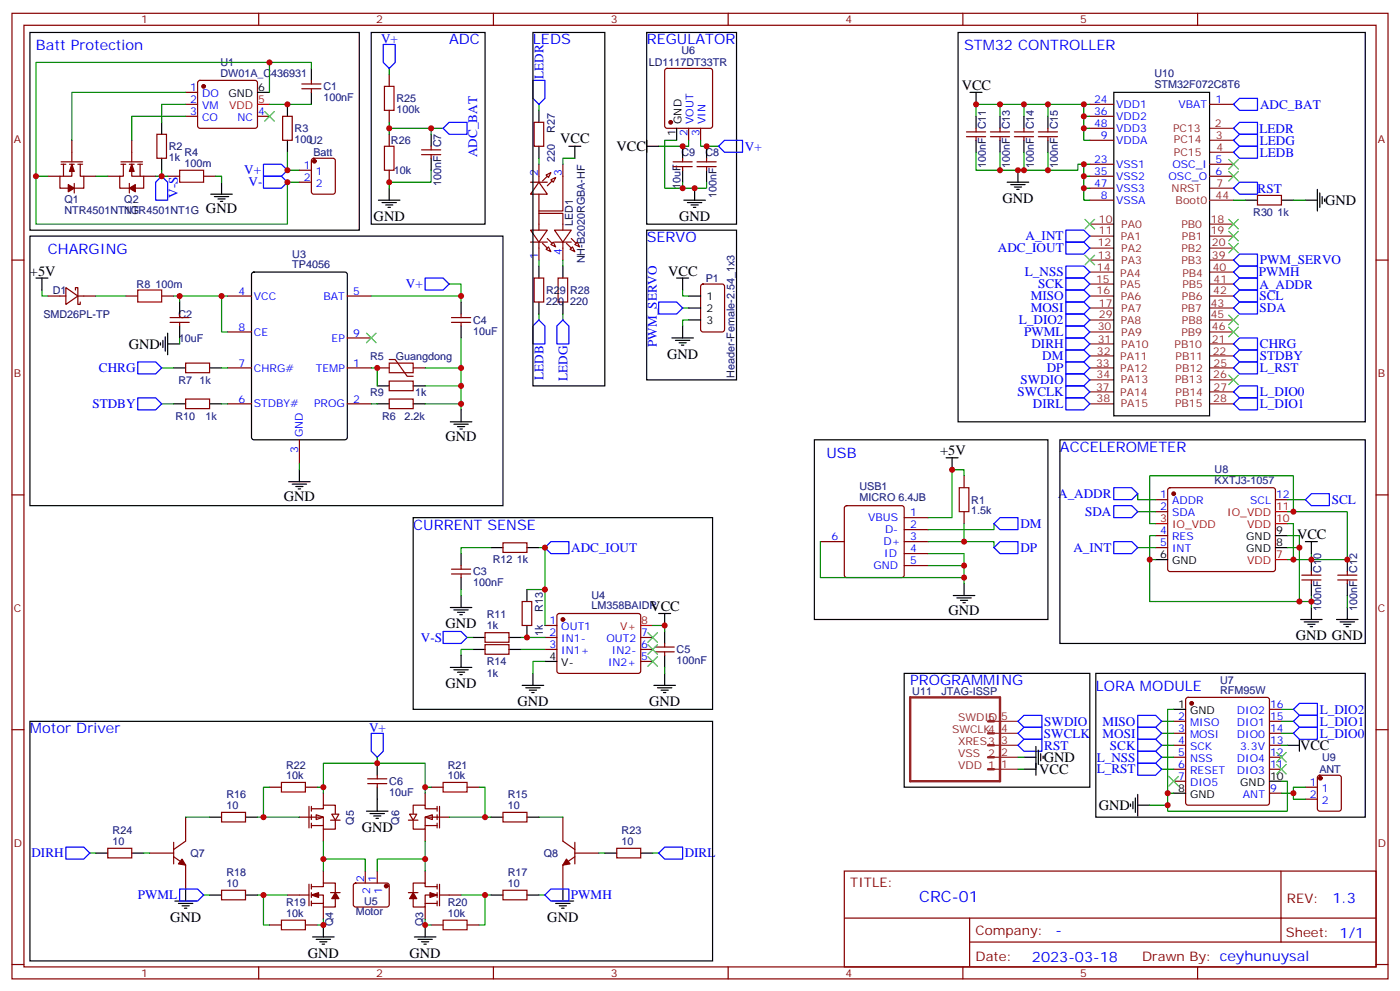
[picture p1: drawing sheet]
<svg xmlns="http://www.w3.org/2000/svg" width="412mm" height="292mm" viewBox="0 0 412 292" stroke-linecap="round" stroke-linejoin="round" font-family="sans-serif">
<g fill="none" stroke="#870000" stroke-width=".35">
<path d="M3.5 3.9h405.4v284.4h-405.4zM7.1 7.4h398.2v277.3h-398.2zM76.2 3.9v3.5M145.3 3.9v3.5M214.5 3.9v3.5M283.6 3.9v3.5M352.8 3.9v3.5M46.2 39.5h2.8v7.1h-2.8zM54.7 27.2h3.5M54.7 30.7h3.5M54.7 34.3h3.5M58.4 23.9l.5-.2h16.2l.5 .2 .2 .5v12.7l-.2 .5-.5 .2h-16.2l-.5-.3-.2-.4v-12.7z"/>
<path d="M75.8 34.3h3.6M83.3 34.3h2.8v7h-2.8zM88.9 26.1h5.6M88.9 24.7h5.6M91.7 23.7v1M91.7 26.1v1.1M14.1 51.9h3.5M18 47.7h6.3M18 48.4h1.4M18.7 48.4v3.5M20.5 48.4h1.4M21.2 48.4v3.5h-3.6v3.5h2.5"/>
<path d="M21.2 41.3v6.4M21.9 54v2.8M22.9 48.4h1.4M23.6 48.4v3.5h1.1v3.5h-2.8M24.7 51.9h3.5M31.7 51.9h3.6M35.6 47.7h6.4M35.6 48.4h1.4M36.3 48.4v3.5h-1v3.5h2.8M38.1 54v2.8M38.1 48.4h1.4M38.8 48.4v3.5h3.5v3.5h-2.4"/>
<path d="M38.8 41.3v6.4M40.6 48.4h1.4M41.3 48.4v3.5M42.3 51.9h3.6M49.4 51.9h3.5M60 51.9h3.5M88.2 50.1h3.5M88.2 53.7h3.5M92 46.8l.4-.2h5.7l.6 .4 .1 9.5-.5 .6-5.9 .1-.6-.5-.1-9.4zM3.5 76.6h3.6M405.3 76.6h3.6M14.1 87.2h5.3"/>
<path d="M19.4 84.7l3.5 2.5-3.5 2.4zM22.2 85.4v-.7h.7v4.9h.7v-.7M22.9 87.2h5.3M37 87.2h3.6M47.6 87.2h3.6M50.1 94.9h5.6M50.1 93.5h5.6M52.9 92.5v1M52.9 94.9v1.1M67 87.2h7.1M67 97.8h7.1M102.3 87.2h7.1"/>
<path d="M102.3 99.5h7.1M133 94.9h5.6M133 93.5h5.6M135.8 92.5v1M135.8 94.9v1.1M54.7 106.9h7v2.8h-7zM54.7 117.5h7v2.8h-7zM67 108.3h7.1M67 118.9h7.1M102.3 108.3h7.1M102.3 118.9h7.1M111.1 108.3h3.6"/>
<path d="M114.7 117.5h7v2.8h-7zM114.7 112.2h7v2.8h-7zM114.7 105.9h1.7l3.5 4.9h1.8M121.7 108.3h3.5M88.2 129.5v7.1M3.5 145.7h3.6M148.2 159.8h7v2.9h-7zM241.7 159.5h7M248.9 149.1l.5-.2h16.2l.5 .2 .2 .5v19.8l-.2 .5-.5 .2h-16.2l-.5-.3-.2-.4v-19.8zM266.3 152.4h7.1M266.3 156h7.1M266.3 159.5h7.1"/>
<path d="M284 140.1v3.5M284 150.7v3.5M405.3 145.7h3.6M133 169h5.6M133 167.6h5.6M135.8 166.5v1.1M135.8 169v1.1M153.8 177.1h2.8v7.1h-2.8zM266.3 166.5h7.1M266.3 163h7.1M142.9 186.3h7v2.8h-7zM142.9 189.8h7v2.9h-7z"/>
<path d="M160.5 184.2h3.5M160.5 187.7h3.5M160.5 191.2h3.5M164.3 180.9l.4-.2h23.3l.5 .2 .2 .5v16.5l-.7 .4-23.5-.1-.5-.6v-16.2zM188.7 187.7h3.6M188.7 191.2h3.6M188.7 194.8h3.6M193 190.5h5.6M193 191.9h5.6M195.8 189.5v1M195.8 191.9v1.1M3.5 214.9h3.6"/>
<path d="M405.3 214.9h3.6M65.3 239.2h7v2.8h-7zM79.4 231.8h3.5M90 231.8h3.5M108.3 230.8h5.6M108.3 229.3h5.6M111.1 228.3v1M111.1 230.8v1M127 231.8h3.5M137.6 231.8h3.5M148.2 239.2h7v2.8h-7zM95.2 256.5v3.5"/>
<path d="M97.4 241.5h2.8M125.2 256.5v3.5M248.7 256.5h156.6v28.2h-156.6zM377.3 256.5v20.9M65.3 262.1h7v2.9h-7zM79.4 272.4h3.5M84.7 263.6h6.3M90 272.4h3.5M91 260.4v6.3M91.7 261.1h3.5v-1.1h3.6v2.9M91.7 263.6h3.5v3.5h3.6v-2.5M91.7 260.4v1.4"/>
<path d="M91.7 262.9v1.4M91.7 265.3v1.4M91.7 266h3.5M95.2 267.1v3.5M97.4 262.9h2.8M120.3 262.9h2.8M125.2 266h3.6M125.2 267.1v3.5M127 272.4h3.5M128.8 261.1h-3.6v-1.1h-3.5v2.9M128.8 263.6h-3.6v3.5h-3.5v-2.5M128.8 260.4v1.4"/>
<path d="M128.8 262.9v1.4M128.8 265.3v1.4M129.5 260.4v6.3M129.5 263.6h6.3M137.6 272.4h3.5M148.2 262.1h7v2.9h-7zM248.7 270.4h156.5M285.6 277.4h119.6M285.6 270.4v14.1M3.5 284h3.6M76.2 284.7v3.6M145.3 284.7v3.6"/>
<path d="M214.5 284.7v3.6M283.6 284.7v3.6M352.8 284.7v3.6M405.3 284h3.6"/>
</g>
<path d="M52.9 50.1h7.1v3.6h-7.1zM40.6 85.4h7v3.5h-7zM114.7 106.9h7v2.8h-7zM282.6 143.6h2.8v7.1h-2.8zM82.9 230.4h7.1v2.8h-7.1zM130.5 230.4h7.1v2.8h-7.1zM82.9 271h7.1v2.8h-7.1zM130.5 271h7.1v2.8h-7.1z" fill="none" stroke="#a10000" stroke-width=".35"/>
<g fill="none" stroke="#000" stroke-width=".35">
<path d="M8.8 9.6h97v58.2h-97zM47.6 36v3.5M75.8 27.2h3.6M84.7 30.7v3.6M91.7 20.1v3.6M91.7 27.2v3.5M47.6 46.6v3.5M62.1 57.2h6.3M63.1 57.9h4.3M64.2 58.6h2.1M64.9 59.3h.7M65.3 53.7v3.5"/>
<path d="M84.7 41.3v3.5M8.8 69.5h139.4v79.4h-139.4zM10.6 81.9h3.5M12.3 81.9v3.5M48.7 99.2v4.2M49.4 98.1v6.4M52.9 88.9v3.6M52.9 96v3.5M74.3 80.3l.5-.2h26.8l.7 .4v48.3l-.5 .6-27 .1-.7-.5v-48.2zM135.8 88.9v3.6M135.8 96v3.5M47.3 100.9v.7"/>
<path d="M48 100.2v2.1M49.4 101.3h3.5M51.2 118.9h3.5M51.2 108.3h3.5M61.7 118.9h3.6M61.7 108.3h3.6M111.1 118.9h3.6M111.1 113.6h3.6M121.7 118.9h3.5M121.7 113.6h3.5M88.2 138.3v3.6M132.6 124.2h6.4"/>
<path d="M133.7 124.9h4.2M134.8 125.6h2.1M135.5 126.3h.7M135.8 120.7v3.5M239.9 129.5h68.8v52.9h-68.8zM278.7 134.8h3.5M280.5 134.8v3.5M85 141.9h6.4M86.1 142.6h4.2M87.1 143.3h2.2M87.8 144h.7M121.7 152.4h88.2v56.5h-88.2z"/>
<path d="M132.6 178.9h6.4M133.7 179.6h4.2M135.8 163v3.5M135.8 170.1v3.5M135.8 175.4v3.5M144.6 161.3h3.6M155.2 161.3h3.5M155.2 173.6v3.5M280.8 175.4h6.4M281.9 176.1h4.2M282.9 176.8h2.1M283.6 177.5h.7"/>
<path d="M284 171.8v3.6M132.6 196.5h6.4M133.7 197.2h4.2M134.8 180.3h2.1M134.8 197.9h2.1M135.5 181h.7M135.5 198.6h.7M135.8 193v3.5M139.3 187.7h3.6M139.3 191.2h3.6M149.9 187.7h3.6M149.9 191.2h3.6"/>
<path d="M155.2 184.2v3.5M157 198.3v3.5M160.5 194.8h3.5M195.8 185.9v3.6M195.8 193v3.5M195.8 198.3v3.5M153.8 201.8h6.4M154.9 202.5h4.2M155.9 203.2h2.1M156.6 203.9h.7M192.6 201.8h6.4M193.7 202.5h4.2"/>
<path d="M194.7 203.2h2.1M195.4 203.9h.7M111.1 224.8v3.5M111.1 231.8v3.5M61.7 240.6h3.6M72.3 240.6h3.5M144.6 240.6h3.6M155.2 240.6h3.5M61.7 263.6h3.6M72.3 263.6h3.5M144.6 263.6h3.6M155.2 263.6h3.5"/>
</g>
<g fill="none" stroke="#008700" stroke-width=".35">
<path d="M79.4 18.4h-68.8v33.5h3.5M54.7 27.2h-33.5v14.1M54.7 34.3h-15.9v7M54.7 30.7h-7.1v5.3M79.4 30.7h12.3M91.7 20.1v-1.7h-12.3v8.8M10.6 51.9v14.1h74.1v-12.3h3.5M28.2 51.9h3.5M47.6 50.1v1.8h-1.7M47.6 51.9h1.8M63.5 51.9h1.8v1.8M84.7 44.8v5.3h3.5"/>
<path d="M12.3 85.4v1.8h1.8M28.2 87.2h8.8M51.2 87.2h1.7v1.7M52.9 87.2h12.4v10.6h1.7M52.9 99.5v1.8M65.3 87.2h1.7M109.4 87.2h26.4v1.7M132.3 83.6h3.5v3.6M135.8 99.5v21.2M47.6 108.3h3.6M47.6 118.9h3.6M65.3 108.3h1.7"/>
<path d="M65.3 118.9h1.7M109.4 108.3h1.7v5.3M109.4 118.9h1.7M125.2 108.3h10.6M125.2 113.6h10.6M125.2 118.9h10.6M88.2 136.6v1.7M241.7 159.5v10.6h42.3M273.4 159.5h19.4v1.8M284 140.1v-1.8h-3.5v14.1h-7.1M284 154.2v5.3M292.8 154.2v1.8h-19.4"/>
<path d="M135.8 173.6v1.8M144.6 161.3h-8.8v1.7M155.2 173.6h5.3v10.6M158.7 161.3h1.8v12.3M273.4 166.5h10.6v5.3M273.4 163h10.6v3.5M137.6 187.7h1.7M139.3 191.2h-3.5v1.8M153.5 191.2h7M153.5 187.7h7M160.5 194.8h-3.5v3.5M192.3 184.2h3.5v1.7"/>
<path d="M195.8 196.5v1.8"/>
</g>
<path d="M47.6 51.9l1.8 1.8v5.2h-3.5v-5.2zM77.6 48.4h5.3l1.8 1.7-1.8 1.8h-5.3zM77.6 51.9h5.3l1.8 1.8-1.8 1.7h-5.3zM125.2 81.9h5.3l1.8 1.7-1.8 1.8h-5.3zM40.6 106.6h5.3l1.7 1.7-1.7 1.8h-5.3zM40.6 117.2h5.3l1.7 1.7-1.7 1.8h-5.3zM294.6 152.4h5.3v3.6h-5.3l-1.8-1.8zM294.6 159.5h5.3v3.5h-5.3l-1.8-1.7zM160.5 161.3l1.8-1.8h5.3v3.5h-5.3zM130.5 185.9h5.3l1.8 1.8-1.8 1.8h-5.3z" fill="none" stroke="#00f" stroke-width=".35"/>
<g fill="#870000" stroke="#870000" stroke-width=".35">
<path d="M21.2 48.4l.7 2.1h-1.4z"/>
<path d="M20.1 54.4l1.8 1-1.8 1.1z"/>
<path d="M38.8 48.4l.7 2.1h-1.4z"/>
<path d="M38.1 55.4l1.8-1v2.1z"/>
<path d="M126.6 262.9l2.2 .7-2.2 .7z"/>
<path d="M121.7 262.9l1.1 1.7h-2.2z"/>
<path d="M91.7 263.6l2.1-.7v1.4z"/>
<path d="M98.8 262.9l1 1.7h-2.1z"/>
<circle cx="60" cy="25.4" r=".53"/>
<circle cx="92.6" cy="47.5" r=".53"/>
<circle cx="165.8" cy="182.4" r=".53"/>
</g>
<path d="M75.8 30.7h3.6M188.7 184.2h3.6" fill="none" stroke="#f00" stroke-width=".35"/>
<path d="M97.7 239.7h2.1l-1 1.8z" fill="#fff" stroke="#870000" stroke-width=".35"/>
<path d="M91 237.5v6.3M91.7 238.2h3.5v-1.1h3.6v2.5M91.7 237.5v1.4M91.7 239.9v1.4M93.1 239.9l2.1 .7-2.1 .7zM95.2 233.6v3.5M88.2 240.6h7v3.6h3.6v-2.5M91.7 242.4v1.4M91.7 243.1h3.5M95.2 244.2v3.5M120.3 241.5h2.8" fill="none" stroke="#870000" stroke-width=".35"/>
<path d="M120.6 239.7h2.2l-1.1 1.8z" fill="#fff" stroke="#870000" stroke-width=".35"/>
<g fill="none" stroke="#870000" stroke-width=".35">
<path d="M114.7 21.9v3.5M114.7 32.5v3.5M114.7 39.5v3.6M157.3 36h2.9v7.1h-2.9zM196 20.4l.5-.3h12.7l.5 .3 .2 .4v16.3l-.2 .5-.5 .2h-12.7l-.5-.3-.2-.4v-16.3zM202.8 37.8v3.5M206.4 37.8v3.5M284.7 38.8h5.6M287.5 37.8v1M291.7 38.8h5.7M294.6 37.8v1M298.8 38.8h5.6"/>
<path d="M301.6 37.8v1M305.9 38.8h5.6M308.7 37.8v1M321 30.7h7.1M321 34.3h7.1M321 37.8h7.1M356.3 30.7h7.1M114.7 50.1v3.6M124.2 45.5h5.6M124.2 44.1h5.6M127 43.1v1M127 45.5v1.1"/>
<path d="M156.3 53.7h4.9M158.7 53.7l2.5 3.5h-4.9zM158.7 48.4v5.3M158.7 57.2v10.6M160.9 51.5l1.4-.7-.7 1.4zM162.3 53l1.4-.8-.7 1.5zM165.8 48.4v13.7h-7.1M198.3 49.1h5.6M198.3 47.7h5.6M201.1 46.6v1.1M201.1 49.1v1M205.3 49.1h5.7"/>
<path d="M205.3 47.7h5.7M208.1 46.6v1.1M208.1 49.1v1M284.7 40.3h5.6M287.5 40.3v1M291.7 40.3h5.7M294.6 40.3v1M298.8 40.3h5.6M301.6 40.3v1M305.9 40.3h5.6M308.7 40.3v1M321 41.3h7.1"/>
<path d="M321 48.4h7.1M321 51.9h7.1M321 55.4h7.1M321 58.9h7.1M356.3 48.4h7.1M356.3 51.9h7.1M370.4 57.5h7.1v2.9h-7.1zM156.3 67.8h4.9l-2.5 3.5zM156.3 71.3h4.9M158.7 62.8h7.1v5M158.7 71.3v5.3M160.9 73.4l.7-.7 .7 1.4z"/>
<path d="M162.3 72l.7-.7 .7 1.4zM163.3 67.8h5l-2.5 3.5zM163.3 71.3h5M165.8 71.3v5.3M167.9 73.4l.7-.7 .7 1.4zM169.3 72l.7-.7 .7 1.4zM157.3 81.9h2.9v7h-2.9zM164.4 81.9h2.8v7h-2.8zM206.6 83.9l.5-.3h5.6l.7 .5v12.9l-.4 .7-5.9 .1-.7-.5v-13zM340.4 147.1h3.6M340.4 150.7h3.6M340.4 157.7h3.6"/>
<path d="M344.2 143.8l.5-.2h30.3l.5 .2 .2 .5v23.3l-.2 .5-.5 .2h-30.3l-.5-.2-.2-.5v-23.3zM375.7 147.1h3.5M340.4 161.3h3.6M383.5 170.8h5.6M383.5 169.4h5.6M386.3 168.3v1.1M386.3 170.8v1M394.1 170.8h5.6M394.1 169.4h5.6M396.9 168.3v1.1M396.9 170.8v1M345.7 212.4h3.5"/>
<path d="M345.7 215.9h3.5M345.7 219.5h3.5M349.5 205.6l.5-.2h23.2l.5 .2 .2 .5v30.3l-.2 .5-.5 .2h-23.2l-.5-.2-.3-.5v-30.3zM373.9 212.4h3.6M373.9 215.9h3.6M373.9 219.5h3.6M373.9 208.9h3.6M125.2 233.6v3.5M128.8 238.2h-3.6v-1.1h-3.5v2.5M128.8 237.5v1.4M128.8 239.9v1.4M129.5 237.5v6.3"/>
<path d="M345.7 223h3.5M345.7 226.5h3.5M345.7 230h3.5M373.9 223h3.6M373.9 226.5h3.6M373.9 233.6h3.6M384.5 231.8h3.6M384.5 235.3h3.6M388.3 228.5l.5-.2h5.6l.7 .4v9.5l-.5 .6-5.8 .1-.7-.5v-9.4zM31.7 249.8h7.1v2.8h-7.1zM44.1 251.2h7.1M51.2 252.3l3.5 2.4v7.1"/>
<path d="M51.2 248v6.4M54.7 240.6v7.1l-3.5 2.5M107.6 256.5v3.5M111.1 256.5v3.5M125.2 240.6l2.2-.7v1.4zM125.2 244.2v3.5M125.2 243.1h3.6M128.8 242.4v1.4M132.3 240.6h-7.1v3.6h-3.5v-2.5M165.8 240.6v7.1l3.5 2.5M169.3 251.2h7.1M169.3 252.3l-3.5 2.4v7.1"/>
<path d="M169.3 248v6.4M181.7 249.8h7v2.8h-7zM104.3 260.2l.5-.2 9.4 .1 .5 .6-.1 6-.7 .4-9.4-.1-.4-.6v-5.7z"/>
</g>
<g fill="#870000" stroke="#870000" stroke-width=".35">
<path d="M53.6 253l1.1 1.7-2.1-.3z"/>
<path d="M166.9 253l1 1.4-2.1 .3z"/>
<path d="M159.8 53.3l1.4-1.4z"/>
<path d="M162.6 53.3l-1.4 1.4z"/>
<path d="M161.2 70.2l1.4 1.4z"/>
<path d="M159.8 71.6l1.4 1.5z"/>
<path d="M166.9 71.6l1.4 1.5z"/>
<path d="M168.3 70.2l1.4 1.4z"/>
<circle cx="113.8" cy="260.9" r=".53"/>
<circle cx="197.6" cy="36" r=".53"/>
<circle cx="345.7" cy="145.4" r=".53"/>
<circle cx="351" cy="207.1" r=".53"/>
<circle cx="388.9" cy="229.2" r=".53"/>
</g>
<g fill="none" stroke="#008700" stroke-width=".35">
<path d="M114.7 37.8h12.3v1.7M114.7 20.1v1.8M114.7 36v3.5M127 37.8h3.5M158.7 30.7v1.8M294.6 30.7v3.6M301.6 30.7v3.6M308.7 30.7v3.6M319.3 30.7h-31.8v3.6M319.3 37.8h1.7M319.3 34.3h1.7M321 30.7h-1.7v10.6h1.7"/>
<path d="M127 50.1v3.6h-12.3v1.7M158.7 46.6v1.8M169.3 46.6h-3.5v1.8M199.3 41.3h-3.5v14.1h5.3M201.1 53.7v1.7h7v-1.7M202.8 41.3v1.8h-8.8M206.4 41.3v1.8h5.3M287.5 44.8v5.3h21.2v-5.3M294.6 44.8v5.3M301.6 44.8v5.3M319.3 48.4h-1.8v1.7h-8.8M319.3 51.9h1.7"/>
<path d="M319.3 55.4h1.7M321 48.4h-1.7v10.5h1.7M363.4 58.9h3.5M381 58.9h3.5M158.7 76.6v1.8M165.8 76.6v1.8M158.7 92.5v1.7M165.8 92.5v1.7M201.1 85.4v1.8h1.7M201.1 90.7h1.7M202.8 94.2h-1.7v1.8M335.1 145.4v1.7h5.3"/>
<path d="M335.1 150.7h5.3M340.4 157.7h-1.7v19.4h44.1v-19.4h-3.6M379.2 154.2h1.8v10.6M379.2 150.7h1.8v-10.6h-42.3v14.1h1.7M379.2 147.1h5.3M381 150.7h15.9v14.1h-10.6M335.1 161.3h5.3M338.7 164.8h1.7M379.2 161.3h3.6M382.8 177.1h3.5M386.3 163v1.8h-7.1M386.3 175.4v3.5"/>
<path d="M396.9 175.4v3.5M342.2 219.5h3.5M342.2 212.4h3.5M342.2 215.9h3.5M345.7 208.9h-1.7v24.7M377.5 219.5h1.7M377.5 212.4h3.5M377.5 215.9h3.5M377.5 208.9h3.5M79.4 231.8h-1.8v8.8M93.5 231.8h1.7v1.8M95.2 231.8v-7h30v7"/>
<path d="M111.1 223v1.8M127 231.8h-1.8v1.8M141.1 231.8h1.8v8.8M299.9 223h1.7M299.9 226.5h1.7M338.7 237.1h5.3M342.2 223h3.5M342.2 226.5h3.5M377.5 230h1.7v8.9h-35.2v-5.3h1.7M381 233.6v1.7h3.5M384.5 231.8h-3.5v1.8h-3.5M26.5 251.2h1.7"/>
<path d="M42.3 251.2h1.8M54.7 240.6h7M75.8 240.6h12.4M95.2 253h12.4v3.5M95.2 247.7v8.8M125.2 253h-14.1v3.5M125.2 247.7v8.8M132.3 240.6h12.3M158.7 240.6h7.1M176.4 251.2h1.8M192.3 251.2h1.7M60 263.6h1.7"/>
<path d="M75.8 263.6h8.9M77.6 263.6v8.8h1.8M95.2 270.6v1.8h-1.7M125.2 270.6v1.8h1.8M135.8 263.6h8.8M142.9 263.6v8.8h-1.8M158.7 263.6h1.8"/>
</g>
<g fill="none" stroke="#000" stroke-width=".35">
<path d="M109.4 9.6h33.5v56.4h-33.5zM157 9.6h21.2v104h-21.2zM190.5 9.6h26.5v56.4h-26.5zM282.2 9.6h120v114.6h-120zM127 39.5v3.6M158.7 32.5v3.5M199.3 37.8v3.5M285.8 27.2h3.5M287.5 27.2v3.5M287.5 34.3v3.5M294.6 34.3v3.5M301.6 34.3v3.5"/>
<path d="M308.7 34.3v3.5M328.1 27.2h28.2v95.2h-28.2zM111.5 58.9h6.3M112.5 59.7h4.3M114.7 55.4v3.5M127 46.6v3.5M158.7 43.1v3.5M167.6 43.1h3.5M169.3 43.1v3.5M190.5 43.1h3.5M190.5 41.3v3.5M201.1 43.1v3.5"/>
<path d="M201.1 50.1v3.6M201.4 58.9h6.4M202.5 59.7h4.2M204.6 55.4v3.5M208.1 43.1v3.5M208.1 50.1v3.6M287.5 41.3v3.5M294.6 41.3v3.5M296.7 53.7h6.3M297.7 54.4h4.3M298.8 55.1h2.1M299.5 55.8h.7"/>
<path d="M299.9 50.1v3.6M301.6 41.3v3.5M308.7 41.3v3.5M366.9 58.9h3.5M377.5 58.9h3.5M384.5 58.9h3.6M388.1 55.8v6.3M388.8 56.8v4.3M389.5 57.9v2.1M390.2 58.6v.7M113.6 60.4h2.1M114.3 61.1h.7"/>
<path d="M158.7 78.4v3.5M165.8 78.4v3.5M190.5 67.8h26.5v44.1h-26.5zM203.6 60.4h2.1M204.3 61.1h.7M158.7 88.9v3.6M165.8 88.9v3.6M197.9 99.5h6.4M199.3 81.9h3.5M201.1 81.9v3.5M201.1 96v3.5M202.8 87.2h3.6"/>
<path d="M202.8 90.7h3.6M202.8 94.2h3.6M199 100.2h4.2M200 100.9h2.1M200.7 101.6h.7M312.2 129.5h90v60h-90zM375.7 157.7h3.5M384.5 159.5h3.6M386.3 159.5v3.5M340.4 164.8h3.6M375.7 161.3h3.5M386.3 164.8v3.5"/>
<path d="M386.3 171.8v3.6M386.3 178.9v3.5M396.9 164.8v3.5M396.9 171.8v3.6M396.9 178.9v3.5M194 180.7h3.6M195.8 180.7v3.5M266.3 198.3h54.7v33.5h-54.7zM322.8 198.3h79.4v42.3h-79.4zM383.1 182.4h6.4M384.2 183.1h4.2M385.2 183.8h2.1"/>
<path d="M385.9 184.5h.7M393.7 182.4h6.3M394.8 183.1h4.2M395.8 183.8h2.1M396.5 184.5h.7M8.8 212.4h201.1v70.6h-201.1zM305.2 219.8v8.5M345.7 208.9h3.5M379.2 219.5h3.6M382.8 217.7v3.5M107.9 238.9h6.4M109 239.6h4.2"/>
<path d="M111.1 235.3v3.6M301.6 223h3.6M301.6 226.5h3.6M305.9 220.9v4.2M306.6 221.9v2.1M307.3 222.6v.7M333 236.7v.8M333.7 236v2.2M334.4 235v4.2M335.1 237.1h3.6M335.1 233.9v6.4M345.7 233.6h3.5"/>
<path d="M373.9 230h3.6M28.2 251.2h3.5M38.8 251.2h3.5M110.1 240.3h2.1M110.8 241h.7M178.2 251.2h3.5M188.7 251.2h3.6M51.5 265.3h6.4M52.6 266h4.2M53.6 266.7h2.1M54.3 267.4h.7M54.7 261.8v3.5"/>
<path d="M92.1 275.9h6.3M93.1 276.6h4.3M94.2 277.3h2.1M94.9 278h.7M95.2 272.4v3.5M122.1 275.9h6.3M123.1 276.6h4.3M124.2 277.3h2.1M124.9 278h.7M125.2 272.4v3.5M162.6 265.3h6.4M163.7 266h4.2"/>
<path d="M164.7 266.7h2.2M165.5 267.4h.7M165.8 261.8v3.5"/>
</g>
<g fill="none" stroke="#00f" stroke-width=".35">
<path d="M112.9 13.1h3.5v5.3l-1.7 1.7-1.8-1.7zM130.5 37.8l1.8-1.8h5.3v3.5h-5.3zM157 23.7h3.5v5.3l-1.8 1.7-1.7-1.7zM363.4 37.8l1.7-1.8h5.3v3.5h-5.3zM365.1 39.5h5.3v3.6h-5.3l-1.7-1.8zM365.1 29h5.3v3.5h-5.3l-1.7-1.8zM211.7 43.1l1.7-1.8h5.3v3.5h-5.3zM363.4 44.8l1.7-1.7h5.3v3.5h-5.3zM365.1 53.7h5.3v3.5h-5.3l-1.7-1.8zM314 67.8h5.3l1.7 1.7-1.7 1.8h-5.3zM314 71.3h5.3l1.7 1.8-1.7 1.7h-5.3zM314 78.4h5.3l1.7 1.7-1.7 1.8h-5.3z"/>
<path d="M363.4 76.6l1.7-1.8h5.3v3.6h-5.3zM365.1 78.4h5.3v3.5h-5.3l-1.7-1.8zM158.7 94.2l1.8 1.8v5.3h-3.5v-5.3zM165.8 94.2l1.8 1.8v5.3h-3.6v-5.3zM194 88.9h5.3l1.8 1.8-1.8 1.8h-5.3zM314 81.9h5.3l1.7 1.7-1.7 1.8h-5.3zM314 85.4h5.3l1.7 1.8-1.7 1.7h-5.3zM314 88.9h5.3l1.7 1.8-1.7 1.8h-5.3zM314 92.5h5.3l1.7 1.7-1.7 1.8h-5.3zM314 96h5.3l1.7 1.8-1.7 1.7h-5.3zM314 99.5h5.3l1.7 1.8-1.7 1.7h-5.3zM363.4 83.6l1.7-1.7h5.3v3.5h-5.3z"/>
<path d="M363.4 90.7l1.7-1.8h5.3v3.6h-5.3zM365.1 85.4h5.3v3.5h-5.3l-1.7-1.7zM314 103h5.3l1.7 1.8-1.7 1.8h-5.3zM314 106.6h5.3l1.7 1.7-1.7 1.8h-5.3zM314 110.1h5.3l1.7 1.8-1.7 1.7h-5.3zM314 113.6h5.3l1.7 1.8-1.7 1.8h-5.3zM314 117.2h5.3l1.7 1.7-1.7 1.8h-5.3zM363.4 101.3l1.7-1.8h5.3v3.5h-5.3zM363.4 108.3l1.7-1.7h5.3v3.5h-5.3zM363.4 118.9l1.7-1.7h5.3v3.5h-5.3zM365.1 103h5.3v3.6h-5.3l-1.7-1.8zM365.1 113.6h5.3v3.6h-5.3l-1.7-1.8z"/>
<path d="M328.1 143.6h5.3l1.7 1.8-1.7 1.7h-5.3zM328.1 148.9h5.3l1.7 1.8-1.7 1.7h-5.3zM328.1 159.5h5.3l1.7 1.8-1.7 1.7h-5.3zM384.5 147.1l1.8-1.7h5.3v3.5h-5.3zM109.4 215.9h3.5v5.3l-1.8 1.8-1.7-1.8zM299.9 212.4l1.7-1.8h5.3v3.6h-5.3zM299.9 215.9l1.7-1.7h5.3v3.5h-5.3zM299.9 219.5l1.7-1.8h5.3v3.5h-5.3zM335.1 210.6h5.3l1.8 1.8-1.8 1.8h-5.3zM335.1 214.2h5.3l1.8 1.7-1.8 1.8h-5.3zM335.1 217.7h5.3l1.8 1.8-1.8 1.7h-5.3zM381 208.9l1.8-1.8h5.3v3.5h-5.3z"/>
<path d="M381 212.4l1.8-1.8h5.3v3.6h-5.3zM381 215.9l1.8-1.7h5.3v3.5h-5.3zM335.1 221.2h5.3l1.8 1.8-1.8 1.8h-5.3zM335.1 224.8h5.3l1.8 1.7-1.8 1.8h-5.3zM19.4 249.4h5.3l1.8 1.8-1.8 1.8h-5.3zM194 251.2l1.8-1.8h5.3v3.6h-5.3zM52.9 261.8h5.3l1.8 1.8-1.8 1.7h-5.3zM160.5 263.6l1.8-1.8h5.3v3.5h-5.3z"/>
</g>
<path d="M113.2 25.4h2.9v7.1h-2.9zM113.2 43.1h2.9v7h-2.9z" fill="none" stroke="#a10000" stroke-width=".35"/>
<path d="M340.4 154.2h3.6M375.7 154.2h3.5M375.7 150.7h3.5M375.7 164.8h3.5" fill="none" stroke="#f00" stroke-width=".35"/>
<g fill="none" stroke="#8c2424" stroke-width=".35">
<path d="M356.3 37.8h7.1M356.3 41.3h7.1M356.3 44.8h7.1M356.3 55.4h7.1M356.3 58.9h7.1M321 66h7.1M321 69.5h7.1M321 73.1h7.1M321 76.6h7.1M356.3 66h7.1M356.3 69.5h7.1M356.3 73.1h7.1"/>
<path d="M356.3 76.6h7.1M321 80.1h7.1M321 83.6h7.1M321 87.2h7.1M321 90.7h7.1M321 94.2h7.1M321 97.8h7.1M356.3 80.1h7.1M356.3 83.6h7.1M356.3 87.2h7.1M356.3 90.7h7.1M356.3 94.2h7.1"/>
<path d="M356.3 97.8h7.1M321 101.3h7.1M321 104.8h7.1M321 108.3h7.1M321 111.9h7.1M321 115.4h7.1M321 118.9h7.1M356.3 101.3h7.1M356.3 104.8h7.1M356.3 108.3h7.1M356.3 111.9h7.1M356.3 115.4h7.1"/>
<path d="M356.3 118.9h7.1M292.8 219.5h7.1M292.8 215.9h7.1M292.8 212.4h7.1M292.8 226.5h7.1M292.8 223h7.1"/>
</g>
<path d="M268.1 205.4h26.5v24.6h-26.5zM291 219.5h1.8M291 212.4h1.8M291 215.9h1.8M291 223h1.8M291 226.5h1.8" fill="none" stroke="#8c2424" stroke-width=".71"/>
<g fill="none" stroke="#3c3" stroke-width=".35">
<path d="M78 32.8l2.8 2.9M80.8 32.8l-2.8 2.9M361.9 50.5l2.9 2.8M361.9 47l2.9 2.8M364.8 50.5l-2.9 2.8M364.8 47l-2.9 2.8M319.6 75.2l2.8 2.8M319.6 64.6l2.8 2.8M322.4 75.2l-2.8 2.8M322.4 64.6l-2.8 2.8M361.9 71.6l2.9 2.9M361.9 68.1l2.9 2.8"/>
<path d="M361.9 64.6l2.9 2.8M364.8 71.6l-2.9 2.9M364.8 68.1l-2.9 2.8M364.8 64.6l-2.9 2.8M107.9 98.1l2.9 2.8M110.8 98.1l-2.9 2.8M361.9 96.3l2.9 2.9M361.9 92.8l2.9 2.8M364.8 96.3l-2.9 2.9M364.8 92.8l-2.9 2.8M361.9 110.5l2.9 2.8M364.8 110.5l-2.9 2.8"/>
<path d="M190.9 186.3l2.8 2.8M190.9 189.8l2.8 2.9M190.9 193.4l2.8 2.8M193.7 186.3l-2.8 2.8M193.7 189.8l-2.8 2.9M193.7 193.4l-2.8 2.8M344.3 228.6l2.8 2.9M347.1 228.6l-2.8 2.9M376.1 225.1l2.8 2.8M376.1 221.6l2.8 2.8M378.9 225.1l-2.8 2.8M378.9 221.6l-2.8 2.8"/>
</g>
<g fill="#c00">
<circle cx="284" cy="159.5" r=".88"/>
<circle cx="284" cy="166.5" r=".88"/>
<circle cx="284" cy="170.1" r=".88"/>
<circle cx="280.5" cy="138.3" r=".88"/>
<circle cx="84.7" cy="30.7" r=".88"/>
<circle cx="79.4" cy="18.4" r=".88"/>
<circle cx="10.6" cy="51.9" r=".88"/>
<circle cx="84.7" cy="50.1" r=".88"/>
<circle cx="84.7" cy="53.7" r=".88"/>
<circle cx="135.8" cy="108.3" r=".88"/>
<circle cx="135.8" cy="113.6" r=".88"/>
<circle cx="135.8" cy="118.9" r=".88"/>
<circle cx="52.9" cy="87.2" r=".88"/>
<circle cx="65.3" cy="87.2" r=".88"/>
<circle cx="135.8" cy="87.2" r=".88"/>
<circle cx="155.2" cy="187.7" r=".88"/>
<circle cx="160.5" cy="173.6" r=".88"/>
<circle cx="160.5" cy="161.3" r=".88"/>
<circle cx="47.6" cy="51.9" r=".88"/>
<circle cx="77.6" cy="240.6" r=".88"/>
<circle cx="77.6" cy="263.6" r=".88"/>
<circle cx="142.9" cy="263.6" r=".88"/>
<circle cx="142.9" cy="240.6" r=".88"/>
<circle cx="95.3" cy="253" r=".88"/>
<circle cx="125.2" cy="253" r=".88"/>
<circle cx="95.3" cy="231.8" r=".88"/>
<circle cx="125.2" cy="231.8" r=".88"/>
<circle cx="111.1" cy="224.8" r=".88"/>
<circle cx="95.3" cy="272.4" r=".88"/>
<circle cx="125.2" cy="272.4" r=".88"/>
<circle cx="114.7" cy="53.7" r=".88"/>
<circle cx="114.7" cy="37.8" r=".88"/>
<circle cx="127" cy="37.8" r=".88"/>
<circle cx="201.1" cy="55.4" r=".88"/>
<circle cx="204.6" cy="55.4" r=".88"/>
<circle cx="381" cy="164.8" r=".88"/>
<circle cx="382.8" cy="161.3" r=".88"/>
<circle cx="381" cy="150.7" r=".88"/>
<circle cx="338.7" cy="164.8" r=".88"/>
<circle cx="382.8" cy="177.1" r=".88"/>
<circle cx="386.3" cy="177.1" r=".88"/>
<circle cx="386.3" cy="164.8" r=".88"/>
<circle cx="396.9" cy="164.8" r=".88"/>
<circle cx="381" cy="233.6" r=".88"/>
<circle cx="344" cy="233.6" r=".88"/>
<circle cx="344" cy="237.1" r=".88"/>
<circle cx="319.3" cy="37.8" r=".88"/>
<circle cx="294.6" cy="30.7" r=".88"/>
<circle cx="301.6" cy="30.7" r=".88"/>
<circle cx="308.7" cy="30.7" r=".88"/>
<circle cx="287.5" cy="30.7" r=".88"/>
<circle cx="299.9" cy="50.1" r=".88"/>
<circle cx="294.6" cy="50.1" r=".88"/>
<circle cx="301.6" cy="50.1" r=".88"/>
<circle cx="319.3" cy="55.4" r=".88"/>
<circle cx="308.7" cy="50.1" r=".88"/>
<circle cx="319.3" cy="51.9" r=".88"/>
<circle cx="319.3" cy="34.3" r=".88"/>
<circle cx="319.3" cy="48.4" r=".88"/>
<circle cx="319.3" cy="30.7" r=".88"/>
<circle cx="111.1" cy="108.3" r=".88"/>
<circle cx="208.1" cy="43.1" r=".88"/>
<circle cx="201.1" cy="43.1" r=".88"/>
<circle cx="195.8" cy="184.2" r=".88"/>
</g>
<text font-size="4.6" fill="#00f" x="270.8" y="265.5">CRC-01</text>
<g font-size="4.2" fill="#00f">
<text x="10.6" y="14.9">Batt Protection</text>
<text x="132.3" y="13.1">ADC</text>
<text x="157" y="13.1">LEDS</text>
<text x="190.5" y="13.1">REGULATOR</text>
<text x="284" y="14.9">STM32 CONTROLLER</text>
<text x="190.5" y="71.3">SERVO</text>
<text x="14.1" y="74.8">CHARGING</text>
<text x="243.4" y="134.8">USB</text>
<text x="312.2" y="133">ACCELEROMETER</text>
<text x="121.7" y="156">CURRENT SENSE</text>
<text x="268.1" y="201.8">PROGRAMMING</text>
<text x="322.8" y="203.6">LORA MODULE</text>
<text x="8.8" y="215.9">Motor Driver</text>
<text x="392.5" y="265.8">1.3</text>
<text x="310.9" y="275.3">-</text>
<text x="304" y="283.1">2023-03-18</text>
</g>
<g font-size="4.2">
<text x="283.3" y="26.5">VCC</text>
<text x="165" y="42">VCC</text>
<text x="181.6" y="44.5">VCC</text>
<text x="295.3" y="59.7">GND</text>
<text x="60.7" y="62.8">GND</text>
<text x="110.1" y="65">GND</text>
<text x="200" y="65">GND</text>
<text x="390.3" y="60.4">GND</text>
<text x="8.8" y="81.2">+5V</text>
<text x="196.8" y="81.2">VCC</text>
<text x="37.9" y="102.7">GND</text>
<text x="196.5" y="105.6">GND</text>
<text x="131.2" y="129.9">GND</text>
<text x="276.9" y="134.1">+5V</text>
<text x="83.6" y="147.5">GND</text>
<text x="382.1" y="158.8">VCC</text>
<text x="191.6" y="180">VCC</text>
<text x="131.2" y="185">GND</text>
<text x="279.4" y="181">GND</text>
<text x="381.7" y="188.5">GND GND</text>
<text x="131.2" y="202.6">GND</text>
<text x="152.4" y="207.9">GND</text>
<text x="191.2" y="207.9">GND</text>
<text x="382.9" y="220.9">VCC</text>
<text x="306.1" y="228">VCC</text>
<text x="307.4" y="224.4">GND</text>
<text x="323.7" y="238.6">GND</text>
<text x="106.5" y="244.9">GND</text>
<text x="50.1" y="271.4">GND</text>
<text x="161.2" y="271.4">GND</text>
<text x="90.7" y="282">GND</text>
<text x="120.6" y="282">GND</text>
</g>
<g font-size="3.9" fill="#00f">
<text x="112.2" y="12.6">V+</text>
<text x="160.1" y="23.3" transform="rotate(-90 160.1 23.3)">LEDR</text>
<text x="371.2" y="32.1">ADC_BAT</text>
<text x="371" y="39">LEDR</text>
<text x="140.6" y="46.2" transform="rotate(-90 140.6 46.2)">ADC_BAT</text>
<text x="219.4" y="44.3">V+</text>
<text x="371.1" y="42.6">LEDG</text>
<text x="371.1" y="46.1">LEDB</text>
<text x="71.9" y="51.4">V+</text>
<text x="52.4" y="58.3" transform="rotate(-90 52.4 58.3)">V-S</text>
<text x="73.2" y="54.9">V-</text>
<text x="370.4" y="56.7">RST</text>
<text x="302.1" y="70.8">A_INT</text>
<text x="293.9" y="74.3">ADC_IOUT</text>
<text x="371.1" y="77.9">PWM_SERVO</text>
<text x="301.9" y="81.4">L_NSS</text>
<text x="370.8" y="81.4">PWMH</text>
<text x="119.6" y="84.9">V+</text>
<text x="303.6" y="88.4">MISO</text>
<text x="305.8" y="84.9">SCK</text>
<text x="371" y="85">A_ADDR</text>
<text x="371" y="88.4">SCL</text>
<text x="300.2" y="95.5">L_DIO2</text>
<text x="303.6" y="92">MOSI</text>
<text x="371" y="92">SDA</text>
<text x="301.7" y="99">PWML</text>
<text x="193.5" y="102.2" transform="rotate(-90 193.5 102.2)">PWM_SERVO</text>
<text x="303.8" y="102.5">DIRH</text>
<text x="307" y="106.1">DM</text>
<text x="371.1" y="102.5">CHRG</text>
<text x="371.1" y="106.1">STDBY</text>
<text x="29.2" y="109.6">CHRG</text>
<text x="160.1" y="111.8" transform="rotate(-90 160.1 111.8)">LEDB</text>
<text x="167.2" y="112.1" transform="rotate(-90 167.2 112.1)">LEDG</text>
<text x="300.6" y="113.1">SWDIO</text>
<text x="308.3" y="109.6">DP</text>
<text x="371.1" y="109.6">L_RST</text>
<text x="299.8" y="116.6">SWCLK</text>
<text x="371.1" y="116.7">L_DIO0</text>
<text x="27.2" y="120.2">STDBY</text>
<text x="304.3" y="120.2">DIRL</text>
<text x="371.1" y="120.2">L_DIO1</text>
<text x="311.7" y="146.6">A_ADDR</text>
<text x="392.3" y="148.4">SCL</text>
<text x="300.6" y="155.5">DM</text>
<text x="319.7" y="151.9">SDA</text>
<text x="168.3" y="162.5">ADC_IOUT</text>
<text x="300.6" y="162.5">DP</text>
<text x="316.2" y="162.5">A_INT</text>
<text x="124" y="189">V-S</text>
<text x="108.7" y="215.4">V+</text>
<text x="307.6" y="213.7">SWDIO</text>
<text x="324.8" y="213.7">MISO</text>
<text x="388.8" y="210.2">L_DIO2</text>
<text x="388.8" y="213.7">L_DIO1</text>
<text x="307.5" y="217.2">SWCLK</text>
<text x="307.6" y="220.7">RST</text>
<text x="324.8" y="217.2">MOSI</text>
<text x="326.9" y="220.7">SCK</text>
<text x="388.8" y="217.2">L_DIO0</text>
<text x="323.1" y="224.2">L_NSS</text>
<text x="323.1" y="227.8">L_RST</text>
<text x="9.3" y="252.5">DIRH</text>
<text x="201.7" y="252.5">DIRL</text>
<text x="40.6" y="264.8">PWML</text>
<text x="168.2" y="264.8">PWMH</text>
</g>
<g font-size="3.9" fill="#800">
<text x="250.5" y="261.1">TITLE:</text>
<text x="379.1" y="265.8">REV:</text>
<text x="287.4" y="275.3">Company:</text>
<text x="378.7" y="275.9">Sheet: 1/1</text>
<text x="287.4" y="283">Date:</text>
<text x="336.4" y="283.1">Draw</text>
<text x="346.6" y="283.1">n By: ceyhunuysal</text>
</g>
<g font-size="3.2" fill="#800">
<text x="41.6" y="6.9">1</text>
<text x="110.8" y="6.9">2</text>
<text x="179.9" y="6.9">3</text>
<text x="249.1" y="6.9">4</text>
<text x="318.2" y="6.9">5</text>
<text x="4.1" y="42">A</text>
<text x="405.9" y="42">A</text>
<text x="4.1" y="111.2">B</text>
<text x="405.9" y="111.2">B</text>
<text x="4.1" y="180.3">C</text>
<text x="405.9" y="180.3">C</text>
<text x="4.1" y="249.4">D</text>
<text x="405.9" y="249.4">D</text>
<text x="41.6" y="287.7">1</text>
<text x="110.8" y="287.7">2</text>
<text x="179.9" y="287.7">3</text>
<text x="249.1" y="287.7">4</text>
<text x="318.2" y="287.7">5</text>
</g>
<g font-size="3.2" fill="#000080">
<text x="200.7" y="15.9">U6</text>
<text x="64.9" y="22.6">DW01A_C436931</text>
<text x="64.9" y="19.5">U1</text>
<text x="191.1" y="19.5">LD1117DT33TR</text>
<text x="340.1" y="22.7">U10</text>
<text x="95.2" y="29.7">100nF</text>
<text x="95.2" y="26.6">C1</text>
<text x="340.1" y="25.9">STM32F072C8T6</text>
<text x="116.8" y="33.3">100k</text>
<text x="116.8" y="30.1">R25</text>
<text x="86.8" y="38.9">R3</text>
<text x="163.4" y="39" transform="rotate(-90 163.4 39)">R27</text>
<text x="290.4" y="38.1" transform="rotate(-90 290.4 38.1)">C11</text>
<text x="297.5" y="38.1" transform="rotate(-90 297.5 38.1)">C13</text>
<text x="304.5" y="38.1" transform="rotate(-90 304.5 38.1)">C14</text>
<text x="311.6" y="38.1" transform="rotate(-90 311.6 38.1)">C15</text>
<text x="49.7" y="47.4">1k</text>
<text x="49.7" y="44.2">R2</text>
<text x="54.3" y="45.9">R4</text>
<text x="86.8" y="42.1">100U2</text>
<text x="92.3" y="46">Batt</text>
<text x="115.2" y="42.5">R26</text>
<text x="129.9" y="43.4" transform="rotate(-90 129.9 43.4)">C7</text>
<text x="163.4" y="47.6" transform="rotate(-90 163.4 47.6)">220</text>
<text x="200.7" y="46">C9</text>
<text x="207.8" y="46">C8</text>
<text x="54.3" y="49.1">100m</text>
<text x="116.1" y="51.3">10k</text>
<text x="290.4" y="49.5" transform="rotate(-90 290.4 49.5)">100nF</text>
<text x="297.5" y="49.5" transform="rotate(-90 297.5 49.5)">100nF</text>
<text x="304.5" y="49.5" transform="rotate(-90 304.5 49.5)">100nF</text>
<text x="311.6" y="49.5" transform="rotate(-90 311.6 49.5)">100nF</text>
<text x="19" y="59.9">Q1</text>
<text x="36.6" y="59.9">Q2</text>
<text x="129.9" y="54.8" transform="rotate(-90 129.9 54.8)">100nF</text>
<text x="200.5" y="55.6" transform="rotate(-90 200.5 55.6)">10uF</text>
<text x="211" y="58.3" transform="rotate(-90 211 58.3)">100nF</text>
<text x="19" y="63.1">NTR4501NT1G</text>
<text x="36.6" y="63.1">NTR4501NT1G</text>
<text x="369.2" y="63.6">R30</text>
<text x="376.3" y="63.6">1k</text>
<text x="168.7" y="66.6" transform="rotate(-90 168.7 66.6)">LED1</text>
<text x="86.1" y="75.9">U3</text>
<text x="172.2" y="77.6" transform="rotate(-90 172.2 77.6)">NH-B2020RGBA-HF</text>
<text x="86.1" y="79.1">TP4056</text>
<text x="207.9" y="83">P1</text>
<text x="15.5" y="86.6">D1</text>
<text x="40.2" y="84.8">R8</text>
<text x="45.8" y="84.8">100m</text>
<text x="160.9" y="89.7">220</text>
<text x="160.9" y="86.6">R29</text>
<text x="167.9" y="89.7">220</text>
<text x="167.9" y="86.6">R28</text>
<text x="12.8" y="93.6">SMD26PL-TP</text>
<text x="52.6" y="93.6">C2</text>
<text x="139.3" y="95.4">C4</text>
<text x="52.7" y="100.7">10uF</text>
<text x="139.3" y="98.5">10uF</text>
<text x="109" y="106">R5</text>
<text x="116.6" y="106">Guangdong</text>
<text x="52.6" y="113">R7</text>
<text x="58.8" y="113">1k</text>
<text x="216.3" y="111.2" transform="rotate(-90 216.3 111.2)">Header-Female-2.54_1x3</text>
<text x="109" y="116.5">R9</text>
<text x="122.3" y="116.5">1k</text>
<text x="51.7" y="123.6">R10</text>
<text x="60.5" y="123.6">1k</text>
<text x="112.5" y="123.6">R6</text>
<text x="119.1" y="123.6">2.2k</text>
<text x="357.8" y="142.5">KXTJ3-1057</text>
<text x="357.8" y="139.3">U8</text>
<text x="253.2" y="147.5">MICRO 6.4JB</text>
<text x="253.2" y="144.3">USB1</text>
<text x="286.1" y="148.3">R1</text>
<text x="286.1" y="151.4">1.5k</text>
<text x="145.1" y="165.9">R12</text>
<text x="152.3" y="165.9">1k</text>
<text x="139.3" y="172.6">100nF</text>
<text x="139.3" y="169.5">C3</text>
<text x="389.2" y="168.6" transform="rotate(-90 389.2 168.6)">C10</text>
<text x="399.8" y="168.6" transform="rotate(-90 399.8 168.6)">C12</text>
<text x="174.2" y="179.4">LM358BAIDR</text>
<text x="174.2" y="176.4">U4</text>
<text x="143.4" y="185.2">1k</text>
<text x="143.4" y="182.1">R11</text>
<text x="159.9" y="180.1" transform="rotate(-90 159.9 180.1)">R13</text>
<text x="389.2" y="180" transform="rotate(-90 389.2 180)">100nF</text>
<text x="399.8" y="180" transform="rotate(-90 399.8 180)">100nF</text>
<text x="159.9" y="187.2" transform="rotate(-90 159.9 187.2)">1k</text>
<text x="143.4" y="195.9">R14</text>
<text x="199.3" y="195.5">100nF</text>
<text x="199.3" y="192.4">C5</text>
<text x="143.4" y="199.4">1k</text>
<text x="359.4" y="201.3">U7</text>
<text x="268.7" y="204.7">U11</text>
<text x="277.4" y="204.7">JTAG-ISSP</text>
<text x="359.4" y="204.3">RFM95W</text>
<text x="84.3" y="226.3">R22</text>
<text x="131.9" y="226.3">R21</text>
<text x="388.6" y="227.7">ANT</text>
<text x="389.5" y="224.1">U9</text>
<text x="84.3" y="229.3">10k</text>
<text x="114.7" y="231.2">C6</text>
<text x="131.9" y="229.3">10k</text>
<text x="66.7" y="238.2">10</text>
<text x="66.7" y="235">R16</text>
<text x="114.7" y="234.3">10uF</text>
<text x="149.6" y="238.2">10</text>
<text x="149.6" y="235">R15</text>
<text x="33.2" y="245.6">R24</text>
<text x="104.2" y="242.8" transform="rotate(-90 104.2 242.8)">Q5</text>
<text x="117.6" y="242.8" transform="rotate(-90 117.6 242.8)">Q6</text>
<text x="183.1" y="245.6">R23</text>
<text x="33.2" y="248.7">10</text>
<text x="183.1" y="248.7">10</text>
<text x="56.1" y="252.3">Q7</text>
<text x="66.7" y="257.9">R18</text>
<text x="149.6" y="257.9">R17</text>
<text x="160.2" y="252.3">Q8</text>
<text x="66.7" y="261.1">10</text>
<text x="149.6" y="261.1">10</text>
<text x="84.3" y="269.9">10k</text>
<text x="84.3" y="266.9">R19</text>
<text x="104.8" y="269.4">Motor</text>
<text x="107.3" y="266.5">U5</text>
<text x="131.9" y="269.9">10k</text>
<text x="131.9" y="266.9">R20</text>
<text x="98.2" y="272.8" transform="rotate(-90 98.2 272.8)">Q4</text>
<text x="124.6" y="272.8" transform="rotate(-90 124.6 272.8)">Q3</text>
</g>
<g font-size="3.2" fill="#00f">
<text x="56" y="26.8">1</text>
<text x="59.5" y="28.6">DO GND</text>
<text x="56" y="30.4">2</text>
<text x="56" y="33.9">3</text>
<text x="59.5" y="32.1">VM VDD</text>
<text x="59.5" y="35.7">CO</text>
<text x="70" y="35.7">NC</text>
<text x="76" y="33.9">4</text>
<text x="322.3" y="30.4">24</text>
<text x="322.3" y="33.9">36</text>
<text x="328.8" y="31.8">VDD1</text>
<text x="328.8" y="35.3">VDD2</text>
<text x="347.1" y="31.8">VBAT</text>
<text x="358.1" y="30.4">1</text>
<text x="202.5" y="40" transform="rotate(-90 202.5 40)">2</text>
<text x="204.3" y="36.5" transform="rotate(-90 204.3 36.5)">VOUT</text>
<text x="206" y="40" transform="rotate(-90 206 40)">3</text>
<text x="207.8" y="36.5" transform="rotate(-90 207.8 36.5)">VIN</text>
<text x="322.3" y="37.4">48</text>
<text x="324.3" y="41">9</text>
<text x="328.8" y="38.8">VDD3</text>
<text x="328.8" y="42.4">VDDA</text>
<text x="89.5" y="49.8">1</text>
<text x="89.5" y="53.3">2</text>
<text x="93" y="51.5">1</text>
<text x="158.4" y="51.9" transform="rotate(-90 158.4 51.9)">2</text>
<text x="165.5" y="51.9" transform="rotate(-90 165.5 51.9)">3</text>
<text x="322.3" y="48">23</text>
<text x="322.3" y="51.5">35</text>
<text x="328.8" y="49.4">VSS1</text>
<text x="328.8" y="53">VSS2</text>
<text x="344.2" y="53">OSC_O</text>
<text x="345.4" y="49.4">OSC_I</text>
<text x="358.1" y="48">5</text>
<text x="358.1" y="51.5">6</text>
<text x="93" y="55.1">2</text>
<text x="322.3" y="55.1">47</text>
<text x="324.3" y="58.6">8</text>
<text x="328.8" y="56.5">VSS3</text>
<text x="328.8" y="60">VSSA</text>
<text x="158.4" y="76.1" transform="rotate(-90 158.4 76.1)">1</text>
<text x="165.5" y="75.1" transform="rotate(-90 165.5 75.1)">4</text>
<text x="70.3" y="86.8">4</text>
<text x="74.8" y="88.2">VCC</text>
<text x="95.3" y="88.2">BAT</text>
<text x="104.1" y="86.8">5</text>
<text x="70.3" y="97.4">8</text>
<text x="74.8" y="98.8">CE</text>
<text x="97.7" y="100.6">EP</text>
<text x="104.1" y="99.2">9</text>
<text x="70.3" y="108">7</text>
<text x="104.1" y="108">1</text>
<text x="74.8" y="109.4">CHRG#</text>
<text x="93" y="109.4">TEMP</text>
<text x="70.3" y="118.6">6</text>
<text x="74.8" y="120">STDBY#</text>
<text x="92.5" y="120">PROG</text>
<text x="104.1" y="118.6">2</text>
<text x="89.3" y="128.8" transform="rotate(-90 89.3 128.8)">GND</text>
<text x="87.8" y="133.3" transform="rotate(-90 87.8 133.3)">3</text>
<text x="341.8" y="146.8">1</text>
<text x="345.3" y="148.6">ADDR</text>
<text x="368.3" y="148.6">SCL</text>
<text x="375.9" y="146.8">12</text>
<text x="255.7" y="153.5">VBUS</text>
<text x="268.1" y="152.1">1</text>
<text x="268.1" y="155.6">2</text>
<text x="341.8" y="150.3">2</text>
<text x="345.3" y="152.1">SDA</text>
<text x="244.9" y="159.1">6</text>
<text x="260.2" y="160.5">D+</text>
<text x="260.7" y="157">D-</text>
<text x="268.1" y="159.1">3</text>
<text x="341.8" y="157.4">4</text>
<text x="341.8" y="160.9">5</text>
<text x="345.3" y="159.1">RES</text>
<text x="257.3" y="167.6">GND</text>
<text x="260.5" y="164.1">ID</text>
<text x="268.1" y="166.2">5</text>
<text x="268.1" y="162.7">4</text>
<text x="345.3" y="162.7">INT</text>
<text x="161.9" y="183.8">1</text>
<text x="165.3" y="185.6">OUT1</text>
<text x="161.9" y="187.4">2</text>
<text x="161.9" y="190.9">3</text>
<text x="165.3" y="189.1">IN1-</text>
<text x="178.6" y="189.1">OUT2</text>
<text x="188.9" y="190.9">6</text>
<text x="188.9" y="187.4">7</text>
<text x="165.3" y="192.7">IN1+</text>
<text x="179.1" y="196.2">IN2+</text>
<text x="180.3" y="192.7">IN2-</text>
<text x="188.9" y="194.4">5</text>
<text x="374.1" y="208.5">16</text>
<text x="347.1" y="212.1">2</text>
<text x="347.1" y="215.6">3</text>
<text x="350.6" y="213.8">MISO</text>
<text x="364.3" y="213.8">DIO1</text>
<text x="364.3" y="210.3">DIO2</text>
<text x="374.1" y="215.6">14</text>
<text x="374.1" y="212.1">15</text>
<text x="347.1" y="219.1">4</text>
<text x="350.6" y="217.3">MOSI</text>
<text x="350.6" y="220.9">SCK</text>
<text x="364.3" y="217.3">DIO0</text>
<text x="365.3" y="220.9">3.3V</text>
<text x="374.1" y="219.1">13</text>
<text x="347.1" y="222.6">5</text>
<text x="347.1" y="226.2">6</text>
<text x="350.6" y="224.4">NSS</text>
<text x="350.6" y="227.9">RESET</text>
<text x="364.3" y="227.9">DIO3</text>
<text x="364.3" y="224.4">DIO4</text>
<text x="374.1" y="226.2">11</text>
<text x="374.1" y="222.6">12</text>
<text x="347.1" y="229.7">7</text>
<text x="350.6" y="231.5">DIO5</text>
<text x="374.1" y="233.2">9</text>
<text x="385.9" y="231.5">1</text>
<text x="389.4" y="233.2">1</text>
<text x="366.1" y="235">ANT</text>
<text x="385.9" y="235">2</text>
<text x="389.4" y="236.7">2</text>
<text x="107.2" y="259.9" transform="rotate(-90 107.2 259.9)">2</text>
<text x="109" y="263.4" transform="rotate(-90 109 263.4)">2</text>
<text x="110.8" y="259.9" transform="rotate(-90 110.8 259.9)">1</text>
<text x="112.5" y="263.4" transform="rotate(-90 112.5 263.4)">1</text>
</g>
<g font-size="3.2">
<text x="76" y="26.8">6</text>
<text x="199" y="40" transform="rotate(-90 199 40)">1</text>
<text x="200.7" y="36.5" transform="rotate(-90 200.7 36.5)">GND</text>
<text x="208.1" y="88.2">1</text>
<text x="208.1" y="91.8">2</text>
<text x="208.1" y="95.3">3</text>
<text x="367.1" y="159.1">GND</text>
<text x="375.9" y="160.9">8</text>
<text x="375.9" y="157.4">9</text>
<text x="341.8" y="164.4">6</text>
<text x="345.3" y="166.2">GND</text>
<text x="367.1" y="162.7">GND</text>
<text x="161.9" y="194.4">4</text>
<text x="165.3" y="196.2">V-</text>
<text x="347.1" y="208.5">1</text>
<text x="350.6" y="210.3">GND</text>
<text x="347.1" y="233.2">8</text>
<text x="365.4" y="231.5">GND</text>
<text x="374.1" y="229.7">10</text>
<text x="350.6" y="235">GND</text>
</g>
<g font-size="3.2" fill="#f00">
<text x="76" y="30.4">5</text>
<text x="341.8" y="153.8">3</text>
<text x="345.3" y="155.6">IO_VDD</text>
<text x="361.5" y="152.1">IO_VDD</text>
<text x="367.3" y="155.6">VDD</text>
<text x="375.9" y="153.8">10</text>
<text x="375.9" y="150.3">11</text>
<text x="367.3" y="166.2">VDD</text>
<text x="375.9" y="164.4">7</text>
<text x="182.7" y="185.6">V+</text>
<text x="188.9" y="183.8">8</text>
</g>
<g font-size="3.2" fill="#8d2323">
<text x="345.5" y="38.8">PC13</text>
<text x="357.8" y="37.3">2</text>
<text x="358.2" y="41">3</text>
<text x="345.8" y="42.2">PC14</text>
<text x="345.8" y="45.9">PC15</text>
<text x="358.3" y="44.5">4</text>
<text x="345.1" y="56.5">NRST</text>
<text x="358.1" y="58.6">44</text>
<text x="358.3" y="55.1">7</text>
<text x="323.7" y="65.7">10</text>
<text x="346.3" y="60">Boot0</text>
<text x="356.7" y="65.7">18</text>
<text x="323.7" y="68.9">11</text>
<text x="330.1" y="70.6">PA1</text>
<text x="330.3" y="67.1">PA0</text>
<text x="348" y="67.1">PB0</text>
<text x="348.2" y="70.6">PB1</text>
<text x="356.7" y="68.9">19</text>
<text x="323.3" y="72.5">12</text>
<text x="323.3" y="76.2">13</text>
<text x="330.3" y="74.1">PA2</text>
<text x="330.3" y="77.6">PA3</text>
<text x="348" y="74.1">PB2</text>
<text x="348" y="77.6">PB3</text>
<text x="357" y="72.5">20</text>
<text x="357" y="76.2">39</text>
<text x="322.9" y="83.3">15</text>
<text x="323.1" y="79.8">14</text>
<text x="330" y="81.5">PA4</text>
<text x="348.3" y="81.5">PB4</text>
<text x="357.2" y="79.8">40</text>
<text x="357.5" y="83.3">41</text>
<text x="323" y="86.6">16</text>
<text x="330" y="84.8">PA5</text>
<text x="330.1" y="88.2">PA6</text>
<text x="348.2" y="88.2">PB6</text>
<text x="348.3" y="84.8">PB5</text>
<text x="357.4" y="86.6">42</text>
<text x="323.7" y="90.3">17</text>
<text x="323.7" y="93.6">29</text>
<text x="330.1" y="95.3">PA8</text>
<text x="330.3" y="91.8">PA7</text>
<text x="348" y="91.8">PB7</text>
<text x="348.2" y="95.3">PB8</text>
<text x="356.7" y="90.3">43</text>
<text x="356.7" y="93.6">45</text>
<text x="323.3" y="97.2">30</text>
<text x="323.3" y="100.9">31</text>
<text x="330.3" y="98.8">PA9</text>
<text x="348" y="98.8">PB9</text>
<text x="357" y="97.2">46</text>
<text x="357" y="100.9">21</text>
<text x="322.9" y="108">33</text>
<text x="323.1" y="104.5">32</text>
<text x="330" y="106.2">PA11</text>
<text x="330.3" y="102.3">PA10</text>
<text x="346" y="102.3">PB10</text>
<text x="346.3" y="106.2">PB11</text>
<text x="357.2" y="104.5">22</text>
<text x="357.5" y="108">25</text>
<text x="323" y="111.3">34</text>
<text x="330" y="109.5">PA12</text>
<text x="330.1" y="112.9">PA13</text>
<text x="346.1" y="112.9">PB13</text>
<text x="346.3" y="109.5">PB12</text>
<text x="357.4" y="111.3">26</text>
<text x="322.9" y="115">37</text>
<text x="323" y="118.3">38</text>
<text x="330" y="116.6">PA14</text>
<text x="330.1" y="120">PA15</text>
<text x="346.1" y="120">PB15</text>
<text x="346.3" y="116.6">PB14</text>
<text x="357.4" y="118.3">28</text>
<text x="357.5" y="115">27</text>
<text x="280.5" y="215.9">SWCLK4</text>
<text x="282.2" y="212.4">SWDIO</text>
<text x="291" y="212.4">5</text>
<text x="294.9" y="215.6">4</text>
<text x="294.9" y="212.1">5</text>
<text x="282.2" y="219.5">XRES3</text>
<text x="294.9" y="219.1">3</text>
<text x="282.2" y="226.5">VDD 1</text>
<text x="282.2" y="223">VSS 2</text>
<text x="294.9" y="226.2">1</text>
<text x="294.9" y="222.6">2</text>
</g>
</svg>
